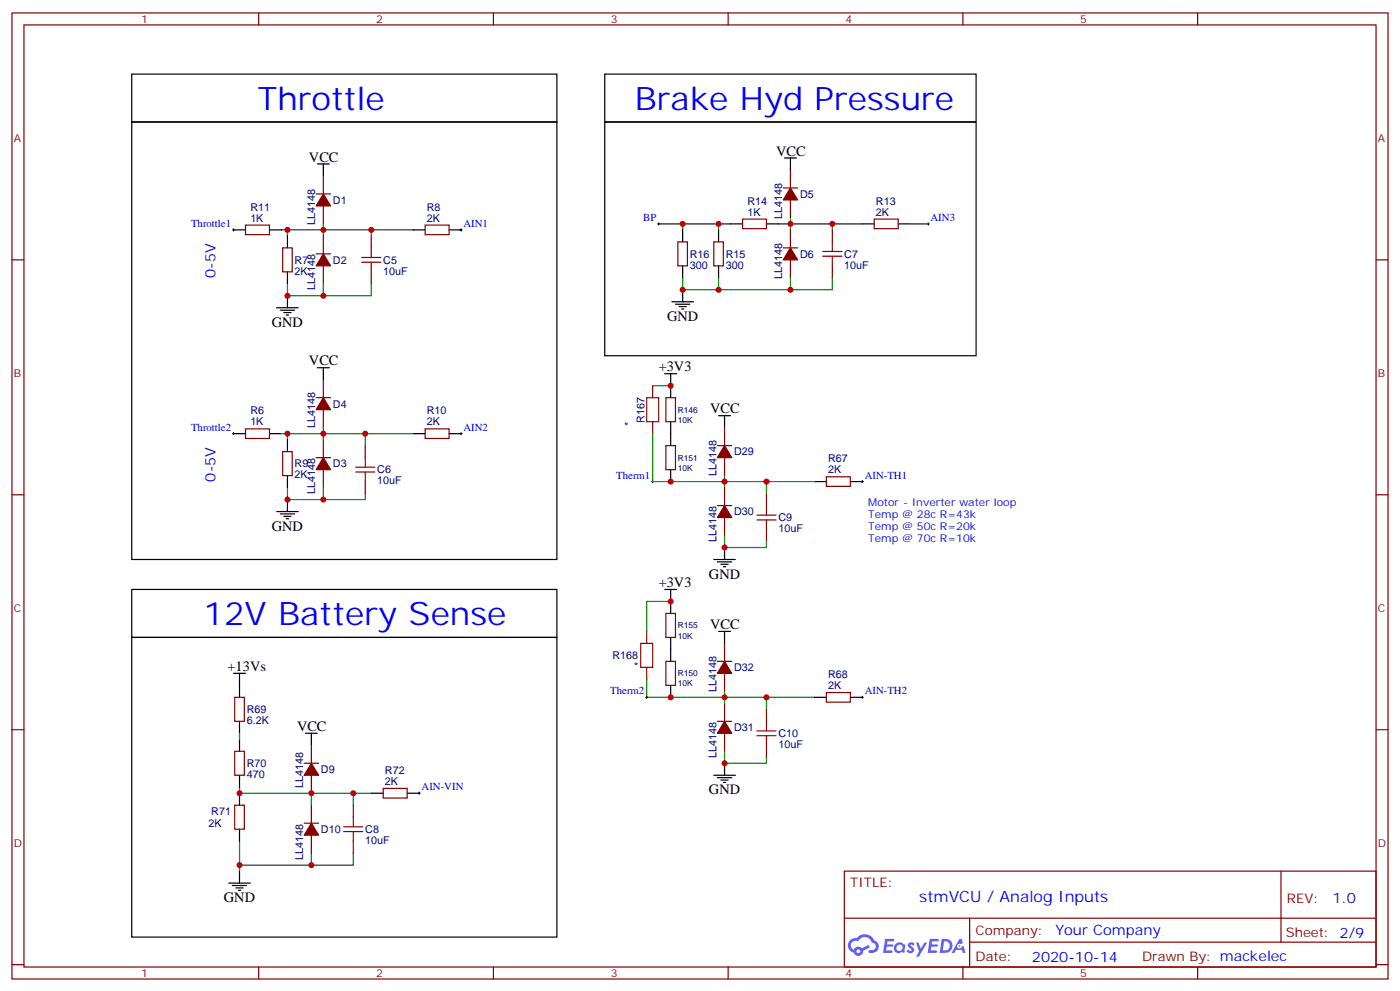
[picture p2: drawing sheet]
<svg xmlns="http://www.w3.org/2000/svg" width="412mm" height="292mm" viewBox="0 0 412 292" stroke-linecap="round" stroke-linejoin="round" font-family="sans-serif">
<g fill="none" stroke="#870000" stroke-width=".35">
<path d="M3.5 3.8h405.4v284.3h-405.4zM7.1 7.3h398.2v277.3h-398.2zM76.2 3.8v3.5M145.3 3.8v3.5M214.5 3.8v3.5M283.6 3.8v3.5M352.8 3.8v3.5M3.5 76.5h3.6M405.3 76.5h3.6M3.5 145.6h3.6M405.3 145.6h3.6M3.5 214.8h3.6"/>
<path d="M405.3 214.8h3.6M248.7 256.4h156.6v28.2h-156.6zM377.3 256.4v20.9M248.7 270.2h156.5M285.6 277.3h119.6M285.6 270.2v14.2M3.5 283.9h3.6M76.2 284.6v3.5M145.3 284.6v3.5M214.5 284.6v3.5M283.6 284.6v3.5M352.8 284.6v3.5"/>
<path d="M405.3 283.9h3.6"/>
</g>
<g fill="#5487ff">
<path d="M267.7 277.6a1.22 1.22 0 0 1 1.7 .2l-.4 .6a.47 .47 0 0 0-.3-.4 .47 .47 0 0 0-.5 .2l.1 .2a1.14 1.14 0 0 1 .8 1.8 1.14 1.14 0 0 1-1.9 0l-.2-.2 .5-.6 .7 .5a.29 .29 0 0 0 .3-.3 .29 .29 0 0 0-.2-.3 1.04 1.04 0 0 1-.6-1.7z"/>
<path d="M260.7 276.3h2.4l.3 .2-.2 .5-1.8 .1-.1 .8h1.5l.3 .4-.3 .4h-1.6l-.2 1.1h1.7l.2 .3-.2 .3-2.6 .1z"/>
<path d="M273.8 276.3h2.4l.3 .2-.1 .5-1.8 .1-.2 .8h1.6l.3 .4-.4 .4h-1.6l-.1 1.1h1.7l.2 .3-.2 .3-2.6 .1z"/>
<path d="M282.6 276.3h.7l.3 1.3-.6 .3a.69 .69 0 0 0-1 .3 .69 .69 0 0 0 .4 .9 .69 .69 0 0 0 .9-.6l.5-.2 .6 2.2h-.8l-.2-.9h-1.8l-.5 .9h-.8z"/>
<path d="M269.8 277.4h.8l.6 1.8 1.1-1.8h.9l-2.6 4.2h-.8l.9-1.5z"/>
<path d="M277.4 276.3l-.6 4.2h1.3a2.11 2.11 0 0 0 2.5-2.1 2.11 2.11 0 0 0-2.5-2.1zM278.1 277.1a1.39 1.39 0 0 1 1.7 1.4 1.39 1.39 0 0 1-1.8 1.3h-.3z"/>
<path d="M263.7 277.9a1.54 1.54 0 0 0-.1 2.2 1.54 1.54 0 0 0 2.2 .1l.6 .3 .3-2.3-.2-.3h-.4a1.49 1.49 0 0 0-2.4 0zM264 278.9a.94 .94 0 0 1 1.8 0 .94 .94 0 0 1-1.8 0z"/>
<path d="M250.4 276.7a2.18 2.18 0 0 0 1.1 3.7 1.44 1.44 0 0 0 1.6 .9 1.44 1.44 0 0 0 1.2-1.4l2-1.1-.5-.7-1.9 1a1.47 1.47 0 0 0-2.4 .4 1.39 1.39 0 0 1-.7-1.9 1.39 1.39 0 0 1 2-.5 2.12 2.12 0 0 1 2.2-1.3 2.12 2.12 0 0 1 1.9 1.7 1.14 1.14 0 0 1 1.1 1.4 1.14 1.14 0 0 1-1.7 .7 .43 .43 0 0 0-.5 .4 .43 .43 0 0 0 .4 .5 1.98 1.98 0 0 0 2.5-1.2 1.98 1.98 0 0 0-1.2-2.6 3.1 3.1 0 0 0-5.3-.6l-.9 .1zM252.3 280a.55 .55 0 0 1 1.1 0 .55 .55 0 0 1-1.1 0z"/>
<circle cx="282.6" cy="278.4" r=".26"/>
</g>
<g fill="none" stroke="#870000" stroke-width=".35">
<path d="M93.1 57.1h4.3M95.2 51.8v5.3M230.7 55.3h4.2M232.8 50v5.3M232.8 58.8v5.3M72.3 66.3h7.1v2.8h-7.1zM83.3 73h2.8v7h-2.8zM93.1 74.7h4.3M95.2 60.6v5.3M95.2 69.4v5.3M95.2 78.2v5.3M109.4 69.4v3.6"/>
<path d="M125.2 66.3h7.1v2.8h-7.1zM199.7 71.2h2.8v7h-2.8zM210.3 71.2h2.8v7h-2.8zM218.7 64.5h7.1v2.8h-7.1zM230.7 73h4.2M232.8 67.7v5.3M232.8 76.5v5.3M245.2 67.7v3.5M245.2 78.2v3.6M257.5 64.5h7.1v2.8h-7.1zM109.4 80v3.5M93.1 117.1h4.3"/>
<path d="M95.2 111.8v5.3M192.3 113.5v3.6M196.1 117.1h2.9v7h-2.9zM72.3 126.2h7.1v2.8h-7.1zM83.3 132.9h2.8v7.1h-2.8zM93.1 134.7h4.3M95.2 120.6v5.3M95.2 129.4v5.3M95.2 138.2v5.3M107.6 131.2v3.5M125.2 126.2h7.1v2.8h-7.1zM192.3 124.1v3.5"/>
<path d="M196.1 131.2h2.9v7h-2.9zM211.3 131.2h4.2M213.4 125.9v5.3M213.4 134.7v5.3M107.6 141.7v3.6M211.3 148.8h4.2M213.4 143.5v5.3M213.4 152.3v5.3M225.8 145.3v3.5M225.8 155.9v3.5M243.4 140.3h7.1v2.9h-7.1zM190.5 185.8v3.6"/>
<path d="M190.5 196.4v3.6M196.1 194.7h2.9v7h-2.9zM196.1 180.6h2.9v7h-2.9zM211.3 194.7h4.2M213.4 189.4v5.3M213.4 198.2v5.3M69.1 205.2h2.9v7.1h-2.9zM91.7 219.4v5.2M211.3 212.3h4.2M213.4 207v5.3M213.4 215.8v5.3M225.8 208.8v3.5"/>
<path d="M225.8 219.4v3.5M243.4 203.8h7.1v2.9h-7.1zM69.1 221.1h2.9v7.1h-2.9zM69.1 237h2.9v7.1h-2.9zM89.6 224.6h4.2M91.7 228.2v5.3M91.7 237v5.3M104.1 237v3.5M112.9 232.1h7v2.8h-7zM89.6 242.3h4.2M91.7 245.8v5.3M104.1 247.6v3.5"/>
</g>
<g fill="#870000" stroke="#870000" stroke-width=".35">
<path d="M95.2 134.7l2.2 3.5h-4.3z"/>
<path d="M95.2 117.1l2.2 3.5h-4.3z"/>
<path d="M95.2 57.1l2.2 3.5h-4.3z"/>
<path d="M95.2 74.7l2.2 3.5h-4.3z"/>
<path d="M232.8 55.3l2.1 3.5h-4.2z"/>
<path d="M232.8 73l2.1 3.5h-4.2z"/>
<path d="M91.7 224.6l2.1 3.6h-4.2z"/>
<path d="M91.7 242.3l2.1 3.5h-4.2z"/>
<path d="M213.4 131.2l2.1 3.5h-4.2z"/>
<path d="M213.4 148.8l2.1 3.5h-4.2z"/>
<path d="M213.4 212.3l2.1 3.5h-4.2z"/>
<path d="M213.4 194.7l2.1 3.5h-4.2z"/>
</g>
<g fill="none" stroke="#000" stroke-width=".35">
<path d="M38.8 35.9h125.2v128.8h-125.2zM38.8 21.8h125.2v14.1h-125.2zM178.2 35.9h109.3v68.8h-109.3zM178.2 21.8h109.3v14.1h-109.3zM93.5 48.3h3.5M95.2 48.3v3.5M231.1 46.5h3.5M232.8 46.5v3.5M68.8 67.7h3.5M79.4 67.7h3.5M84.7 69.4v3.6M121.7 67.7h3.5"/>
<path d="M132.3 67.7h3.5M201.1 67.7v3.5M201.1 78.2v3.6M211.7 67.7v3.5M211.7 78.2v3.6M215.2 65.9h3.5M225.8 65.9h3.5M254 65.9h3.5M264.6 65.9h3.5M81.5 90.6h6.3M82.5 91.3h4.3M83.6 92h2.1"/>
<path d="M84.3 92.7h.7M84.7 80v3.5M84.7 87.1v3.5M197.9 88.8h6.4M199 89.5h4.2M200 90.2h2.1M200.7 90.9h.7M201.1 85.3v3.5M93.5 108.2h3.5M95.2 108.2v3.6M195.8 110h3.5M197.6 110v7.1"/>
<path d="M68.8 127.6h3.5M79.4 127.6h3.5M84.7 129.4v3.5M84.7 140v3.5M121.7 127.6h3.5M132.3 127.6h3.5M197.6 124.1v7.1M197.6 138.2v3.5M211.7 122.3h3.5M213.4 122.3v3.6M81.5 150.6h6.3M82.5 151.3h4.3"/>
<path d="M83.6 152h2.1M84.3 152.7h.7M84.7 147v3.6M239.9 141.7h3.5M250.5 141.7h3.5M38.8 173.5h125.2v14.1h-125.2zM195.8 173.5h3.5M197.6 173.5v7.1M210.3 164.7h6.3M211.3 165.4h4.2M212.4 166.1h2.1M213.1 166.8h.7"/>
<path d="M213.4 161.1v3.6M38.8 187.6h125.2v88.2h-125.2zM68.8 198.2h3.5M70.6 198.2v7M197.6 187.6v7.1M211.7 185.8h3.5M213.4 185.8v3.6M70.6 212.3v3.5M70.6 217.6v3.5M90 215.8h3.5M91.7 215.8v3.6M197.6 201.7v3.5"/>
<path d="M239.9 205.2h3.5M250.5 205.2h3.5M70.6 228.2v3.5M70.6 233.5v3.5M109.4 233.5h3.5M119.9 233.5h3.6M210.3 228.2h6.3M211.3 228.9h4.2M212.4 229.6h2.1M213.1 230.3h.7M213.4 224.6v3.6M67.4 259.9h6.3"/>
<path d="M70.6 244.1v3.5M70.6 256.4v3.5M68.4 260.6h4.3M69.5 261.3h2.1M70.2 262h.7"/>
</g>
<g fill="none" stroke="#008700" stroke-width=".35">
<path d="M82.9 67.7h38.8M84.7 67.7v1.7M95.2 65.9v3.5M109.4 67.7v1.7M194 65.9h7.1M211.7 65.9v1.8M215.2 65.9h-14.1v1.8M229.3 65.9h3.5v1.8M232.8 64.1v1.8h21.2M245.2 65.9v1.8M268.1 65.9h5.3M84.7 83.5v3.6h24.7v-3.6"/>
<path d="M95.2 83.5v3.6M201.1 81.8v3.5h44.1v-3.5M211.7 81.8v3.5M232.8 81.8v3.5M192.3 113.5h5.3M82.9 127.6h38.8M84.7 127.6v1.8M95.2 125.9v3.5M107.6 127.6v3.6M192.3 127.6v14.1h21.1v-1.7M84.7 143.5v3.5h22.9v-1.7M95.2 143.5v3.5"/>
<path d="M213.4 157.6v3.5h12.4v-1.7M225.8 141.7v3.6M239.9 141.7h-26.5v1.8M197.6 177h-7.1v8.8M190.5 200v5.2h22.9v-1.7M70.6 215.8v1.8M225.8 205.2v3.6M239.9 205.2h-26.5v1.8M70.6 231.7v1.8h38.8M91.7 233.5v3.5M104.1 233.5v3.5M213.4 221.1v3.5h12.4v-1.7"/>
<path d="M70.6 247.6v8.8M91.7 251.1v3.5M104.1 251.1v3.5h-33.5"/>
</g>
<g fill="none" stroke="#000" stroke-width=".29">
<path d="M68.4 67.7h.7M68.8 67.3v.7M135.5 67.7h.7M135.8 67.3v.7M193.7 65.9h.7M194 65.5v.8M273 65.9h.8M273.4 65.5v.8M68.4 127.6h.7M68.8 127.3v.7M135.5 127.6h.7M135.8 127.3v.7"/>
<path d="M191.9 141.7h.7M192.3 141.4v.7M253.6 141.7h.8M254 141.4v.7M190.1 205.2h.8M190.5 204.9v.7M253.6 205.2h.8M254 204.9v.7M123.1 233.5h.7M123.5 233.1v.7"/>
</g>
<g fill="none" stroke="#a10000" stroke-width=".35">
<path d="M106.5 77.2h5.7M106.5 75.8h5.7M109.4 73v2.8M109.4 77.2v2.8M242.4 75.4h5.6M242.4 74h5.6M245.2 71.2v2.8M245.2 75.4v2.8M190.5 117.1h3.5v7h-3.5zM104.8 138.9h5.6M104.8 137.5h5.6M107.6 134.7v2.8"/>
<path d="M107.6 138.9v2.8M223 153h5.6M223 151.6h5.6M225.8 148.8v2.8M225.8 153v2.9M188.7 189.4h3.6v7h-3.6zM223 216.5h5.6M223 215.1h5.6M225.8 212.3v2.8M225.8 216.5v2.9M101.2 244.8h5.7M101.2 243.3h5.7"/>
<path d="M104.1 240.5v2.8M104.1 244.8v2.8"/>
</g>
<g fill="#c00">
<circle cx="84.7" cy="127.6" r=".88"/>
<circle cx="95.3" cy="127.6" r=".88"/>
<circle cx="107.6" cy="127.6" r=".88"/>
<circle cx="84.7" cy="87.1" r=".88"/>
<circle cx="95.3" cy="67.7" r=".88"/>
<circle cx="84.7" cy="67.7" r=".88"/>
<circle cx="95.3" cy="87.1" r=".88"/>
<circle cx="211.7" cy="65.9" r=".88"/>
<circle cx="201.1" cy="65.9" r=".88"/>
<circle cx="109.4" cy="67.7" r=".88"/>
<circle cx="84.7" cy="147" r=".88"/>
<circle cx="95.3" cy="147" r=".88"/>
<circle cx="232.8" cy="85.3" r=".88"/>
<circle cx="211.7" cy="85.3" r=".88"/>
<circle cx="201.1" cy="85.3" r=".88"/>
<circle cx="232.8" cy="65.9" r=".88"/>
<circle cx="245.2" cy="65.9" r=".88"/>
<circle cx="91.7" cy="254.6" r=".88"/>
<circle cx="70.6" cy="254.6" r=".88"/>
<circle cx="91.7" cy="233.5" r=".88"/>
<circle cx="70.6" cy="233.5" r=".88"/>
<circle cx="104.1" cy="233.5" r=".88"/>
<circle cx="213.4" cy="161.1" r=".88"/>
<circle cx="213.4" cy="224.6" r=".88"/>
<circle cx="197.6" cy="113.5" r=".88"/>
<circle cx="197.6" cy="141.7" r=".88"/>
<circle cx="213.4" cy="141.7" r=".88"/>
<circle cx="225.8" cy="141.7" r=".88"/>
<circle cx="225.8" cy="205.2" r=".88"/>
<circle cx="213.4" cy="205.2" r=".88"/>
<circle cx="197.6" cy="205.2" r=".88"/>
<circle cx="197.6" cy="177" r=".88"/>
</g>
<g font-size="9.5" fill="#00f">
<text x="75.8" y="32.4">Throttle</text>
<text x="187" y="32.4">Brake Hyd Pressure</text>
<text x="60" y="184.1">12V Battery Sense</text>
</g>
<text font-size="4.6" fill="#00f" x="270.8" y="265.4">stmVCU / Analog Inputs</text>
<g font-size="4.2">
<text x="91" y="47.6">VCC</text>
<text x="228.6" y="45.8">VCC</text>
<text x="196.5" y="94.5">GND</text>
<text x="80.1" y="96.2">GND</text>
<text x="91" y="107.5">VCC</text>
<text x="194" y="109.3">+3V3</text>
<text x="209.2" y="121.6">VCC</text>
<text x="80.1" y="156.2">GND</text>
<text x="194" y="172.8">+3V3</text>
<text x="208.8" y="170.3">GND</text>
<text x="209.2" y="185.1">VCC</text>
<text x="67" y="197.5">+13Vs</text>
<text x="87.5" y="215.1">VCC</text>
<text x="208.8" y="233.8">GND</text>
<text x="66" y="265.6">GND</text>
</g>
<g font-size="4.2" fill="#00f">
<text x="63.5" y="81.8" transform="rotate(-90 63.5 81.8)">0-5V</text>
<text x="63.5" y="141.7" transform="rotate(-90 63.5 141.7)">0-5V</text>
<text x="392.5" y="265.7">1.0</text>
<text x="310.9" y="275.2">Your Company</text>
<text x="304" y="283">2020-10-14</text>
</g>
<g font-size="3.9" fill="#800">
<text x="250.5" y="261">TITLE:</text>
<text x="379.1" y="265.7">REV:</text>
<text x="287.4" y="275.2">Company:</text>
<text x="378.7" y="275.8">Sheet: 2/9</text>
<text x="287.4" y="282.9">Date:</text>
<text x="336.4" y="282.9">Drawn By: mackelec</text>
</g>
<g font-size="3.2" fill="#800">
<text x="41.6" y="6.8">1</text>
<text x="110.8" y="6.8">2</text>
<text x="179.9" y="6.8">3</text>
<text x="249.1" y="6.8">4</text>
<text x="318.2" y="6.8">5</text>
<text x="4.1" y="41.9">A</text>
<text x="405.9" y="41.9">A</text>
<text x="4.1" y="111.1">B</text>
<text x="405.9" y="111.1">B</text>
<text x="4.1" y="180.2">C</text>
<text x="405.9" y="180.2">C</text>
<text x="4.1" y="249.3">D</text>
<text x="405.9" y="249.3">D</text>
<text x="41.6" y="287.6">1</text>
<text x="110.8" y="287.6">2</text>
<text x="179.9" y="287.6">3</text>
<text x="249.1" y="287.6">4</text>
<text x="318.2" y="287.6">5</text>
</g>
<g font-size="3.2" fill="#000080">
<text x="98.1" y="60">D1</text>
<text x="235.7" y="58.2">D5</text>
<text x="73.7" y="65.2">1K</text>
<text x="73.7" y="62">R11</text>
<text x="125.7" y="65.2">2K</text>
<text x="125.7" y="62">R8</text>
<text x="220.1" y="63.4">1K</text>
<text x="220.1" y="60.3">R14</text>
<text x="230.4" y="64.3" transform="rotate(-90 230.4 64.3)">LL4148</text>
<text x="258" y="63.4">2K</text>
<text x="258" y="60.3">R13</text>
<text x="92.9" y="66.1" transform="rotate(-90 92.9 66.1)">LL4148</text>
<text x="86.8" y="77.6">R7</text>
<text x="98.1" y="77.6">D2</text>
<text x="112.9" y="77.6">C5</text>
<text x="203.2" y="75.9">R16</text>
<text x="213.8" y="75.9">R15</text>
<text x="235.7" y="75.9">D6</text>
<text x="248.7" y="75.9">C7</text>
<text x="86.8" y="80.8">2K</text>
<text x="112.9" y="80.8">10uF</text>
<text x="203.2" y="79.1">300</text>
<text x="213.8" y="79.1">300</text>
<text x="230.4" y="82" transform="rotate(-90 230.4 82)">LL4148</text>
<text x="248.7" y="79.1">10uF</text>
<text x="92.9" y="85.5" transform="rotate(-90 92.9 85.5)">LL4148</text>
<text x="98.1" y="120">D4</text>
<text x="73.7" y="125.2">1K</text>
<text x="73.7" y="122">R6</text>
<text x="125.7" y="125.2">2K</text>
<text x="125.7" y="122">R10</text>
<text x="186.4" y="125.3" transform="rotate(-90 186.4 125.3)">*</text>
<text x="189.9" y="124.5" transform="rotate(-90 189.9 124.5)">R167</text>
<text x="92.9" y="126.1" transform="rotate(-90 92.9 126.1)">LL4148</text>
<text x="86.8" y="137.6">R9</text>
<text x="98.1" y="137.6">D3</text>
<text x="216.3" y="134.1">D29</text>
<text x="243.9" y="136.1">R67</text>
<text x="86.8" y="140.8">2K</text>
<text x="111.1" y="142.6">10uF</text>
<text x="111.1" y="139.4">C6</text>
<text x="211" y="140.2" transform="rotate(-90 211 140.2)">LL4148</text>
<text x="243.9" y="139.3">2K</text>
<text x="92.9" y="145.5" transform="rotate(-90 92.9 145.5)">LL4148</text>
<text x="216.3" y="151.7">D30</text>
<text x="229.3" y="153.5">C9</text>
<text x="211" y="159.6" transform="rotate(-90 211 159.6)">LL4148</text>
<text x="229.3" y="156.7">10uF</text>
<text x="180.4" y="194">R168</text>
<text x="186.8" y="197.2">*</text>
<text x="216.3" y="197.6">D32</text>
<text x="211" y="203.7" transform="rotate(-90 211 203.7)">LL4148</text>
<text x="243.9" y="202.8">2K</text>
<text x="243.9" y="199.6">R68</text>
<text x="72.7" y="209.9">R69</text>
<text x="72.7" y="213.1">6.2K</text>
<text x="216.3" y="215.2">D31</text>
<text x="229.3" y="220.2">10uF</text>
<text x="229.3" y="217">C10</text>
<text x="72.7" y="225.8">R70</text>
<text x="94.5" y="227.5">D9</text>
<text x="113.4" y="227.8">R72</text>
<text x="211" y="223.1" transform="rotate(-90 211 223.1)">LL4148</text>
<text x="72.7" y="229">470</text>
<text x="89.3" y="231.9" transform="rotate(-90 89.3 231.9)">LL4148</text>
<text x="113.4" y="231">2K</text>
<text x="62.2" y="239.9">R71</text>
<text x="61.4" y="243.4">2K</text>
<text x="94.5" y="245.2">D10</text>
<text x="107.6" y="245.2">C8</text>
<text x="107.6" y="248.4">10uF</text>
<text x="89.3" y="253.1" transform="rotate(-90 89.3 253.1)">LL4148</text>
</g>
<g font-size="3.2" fill="#00f">
<text x="189.5" y="65">BP</text>
<text x="274.1" y="65">AIN3</text>
<text x="56.3" y="66.8">Throttle1</text>
<text x="136.5" y="66.8">AIN1</text>
<text x="56.3" y="126.8">Throttle2</text>
<text x="136.5" y="126.8">AIN2</text>
<text x="181.5" y="140.9">Therm1</text>
<text x="254.7" y="140.9">AIN-TH1</text>
<text x="255.8" y="148.8">Motor - Inverter water loop</text>
<text x="255.8" y="152.3">Temp @ 28c R=43k</text>
<text x="255.8" y="155.9">Temp @ 50c R=20k</text>
<text x="255.8" y="159.4">Temp @ 70c R=10k</text>
<text x="179.8" y="204.4">Therm2</text>
<text x="254.7" y="204.4">AIN-TH2</text>
<text x="124.2" y="232.6">AIN-VIN</text>
</g>
<g font-size="2.5" fill="#000080">
<text x="199.7" y="124.4">10K</text>
<text x="199.7" y="121.5">R146</text>
<text x="199.7" y="135.6">R151</text>
<text x="199.7" y="138.6">10K</text>
<text x="199.7" y="185">R155</text>
<text x="199.7" y="187.9">10K</text>
<text x="199.7" y="202">10K</text>
<text x="199.7" y="199.1">R150</text>
</g>
</svg>
